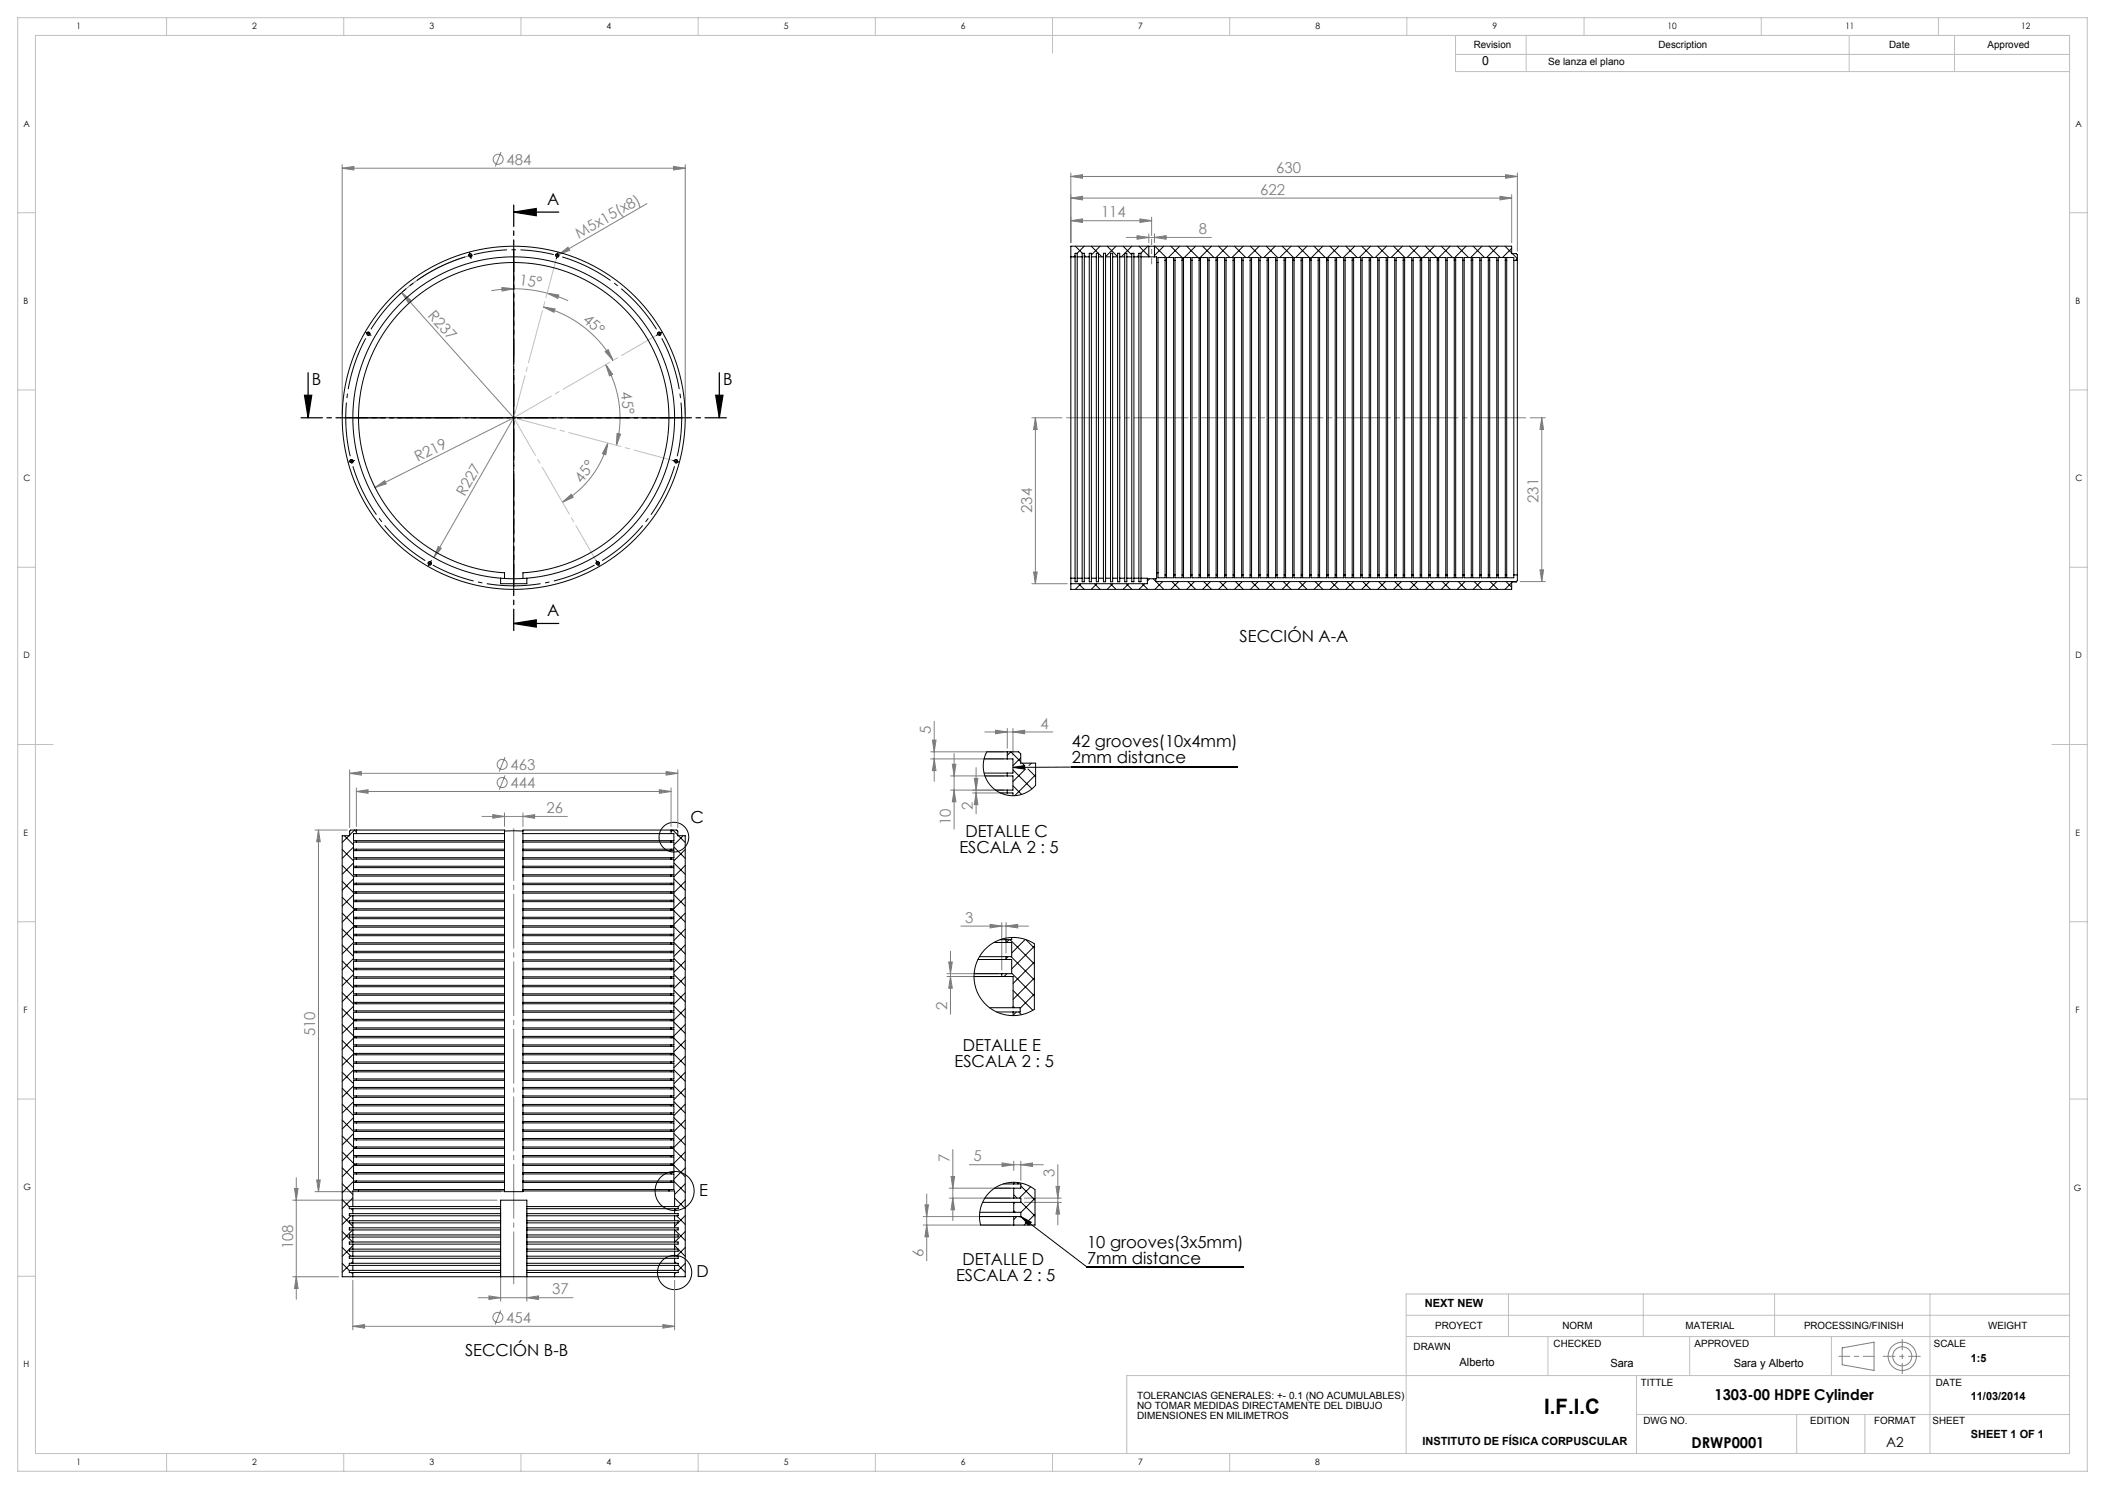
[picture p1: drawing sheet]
<svg xmlns="http://www.w3.org/2000/svg" width="594mm" height="420mm" viewBox="0 0 594 420" stroke-linecap="round" stroke-linejoin="round" font-family="sans-serif">
<g fill="none" stroke="#808080" stroke-width=".28">
<path d="M96.6 47.4l3.3-.5v1.1zM96.6 46.4v70.4M96.6 47.4h96.8M141.4 42.9l-1.6 4M182.6 57.4l-25.8 14.9M190.1 46.9l3.3 .5-3.3 .6zM193.4 46.4v70.4M302.2 55.9l3.3-.5v1zM302.2 55.9h124.4M302.2 49.8l3.3-.5v1zM302.2 48.8v19.6M302.2 49.8h126"/>
<path d="M423.3 55.4l3.3 .5-3.3 .5zM424.9 49.3l3.3 .5-3.3 .5zM426.6 54.9v13.5M428.2 48.8v22M132.6 72.1a47.4 47.4 0 0 0-20 11.1M157.7 71.8l2.6-2.1 .5 .9zM302.2 62.3l3.3-.6v1.1zM302.2 62.3h22.8M317.8 67h24M320.9 66.5l3.3 .5-3.3 .5zM321.7 61.7l3.3 .6-3.3 .5zM324.2 66v2.4"/>
<path d="M325 61.3v5.1M325.8 67l3.3-.5v1zM325.8 66v2.4M113.4 82.5l31.6 35.3M113.4 82.5l2.5 2.1-.7 .7zM141.6 81.1l3.4 .3-3.3 .7zM145 81.4l4.3 .3 5.1 1M145 81.4l-6.3 .6M153.3 86.6l3.3 .5-.3 1zM153.3 86.6a32.4 32.4 0 0 1 19.7 15.1M154.4 82.7l3.3 .5-.3 1zM154.4 82.7l5.9 2.1"/>
<path d="M170.8 99.2l.8-.6 1.4 3.1zM145 117.8l-22.6 39.5M145 117.8l-39.2 19.7M170.9 102.8l2 2.8-.9 .4zM170.9 102.8a30 30 0 0 1 3 22.8M291.2 117.8h8.5M292.2 117.8l.5 3.3h-1zM292.2 117.8v46.8M431.8 117.8h4.3M435.1 117.8l.5 3.3h-1zM435.1 117.8v46.2M105.8 137.5l2.7-1.9 .5 .9z"/>
<path d="M171.5 125l-.5 3.3-1-.4zM171.5 125a27.5 27.5 0 0 1-12.8 16.7M174.1 122.3l1 .2-1.2 3.1zM123.6 154.1l.9 .6-2.1 2.6zM158.7 141.7l2.5-2.3 .5 .9zM291.2 164.6h10M291.7 161.3h1l-.5 3.3zM429 164h7.1M434.6 160.7h1l-.5 3.3zM98.7 218.1l3.3-.5v1zM98.7 217.1v16.3M98.7 218.1h92.6"/>
<path d="M142.5 218.7l-1.6 4.1M142.5 213.6l-1.6 4M188 217.6l3.3 .5-3.3 .5zM191.3 217.1v16.3M262.6 214.1h20.6M262.6 212.1h20.6M263.1 208.8h1l-.5 3.3zM263.6 203.5v16.9M263.6 214.1l.5 3.3h-1zM268.2 218.9h15M268.7 215.6h1l-.5 3.3zM269.2 212.5v21.4"/>
<path d="M274.9 219.6h1l-.5 3.3zM275.4 216.5v13M277.9 206.5h19.2M280.9 206l3.3 .5-3.3 .5zM284.2 205.5v5.6M285.8 206.5l3.3-.5v1zM285.8 205.5v7.6M88.9 234.1h9.1M89.9 234.1l.5 3.3h-1zM89.9 234.1v102M100.6 223.3l3.3-.6v1.1zM100.6 222.3v10.8"/>
<path d="M100.6 223.3h88.8M136 230.3h24.1M139.1 229.8l3.3 .5-3.3 .5zM142.4 229.3v3.8M147.6 230.3l3.3-.5v1zM147.6 229.3v3.8M186.1 222.7l3.3 .6-3.3 .5zM189.4 222.3v10.8M268.2 222.9h15M269.2 222.9l.5 3.3h-1zM274.4 223.7h8.8M275.4 223.7l.5 3.3h-1z"/>
<path d="M267.2 275.4h14.5M267.2 274.6h14.5M267.7 271.3h1l-.5 3.3zM268.2 275.4l.5 3.3h-1zM268.2 268.3v17.8M271.1 261.2h19.1M279.4 260.7l3.3 .5-3.3 .5zM282.7 260.2v13.4M283.9 261.2l3.3-.5v1zM283.9 260.2v8.6M82.6 338.5h57.7M83.1 335.2h1l-.5 3.3z"/>
<path d="M83.6 332.2v34.3M88.9 336.1h52.5M89.4 332.8h1l-.5 3.3zM261 339.8h1l-.5 3.4zM261.5 336.8v18.9M267.9 338h17.2M267.9 335.2h17.2M268.4 331.8h1l-.5 3.4zM268.9 338l.5 3.3h-1zM268.9 324.2v20.1M273.5 328.5h20.9M282.8 328l3.3 .5-3.3 .5z"/>
<path d="M286.1 327.5v2.7M288.1 328.5l3.3-.5v1zM288.1 327.5v5.5M289.1 339.2h10.4M289.1 338h10.4M298 334.6h1l-.5 3.4zM298.5 339.2l.5 3.3h-1zM298.5 328.5v17M141.3 341.3v25.7M148.7 341.3v25.7M260.5 345.6h24.6M260.5 343.2h24.6"/>
<path d="M261.5 345.6l.5 3.3h-1zM82.6 360.1h13M83.6 360.1l.5 3.3h-1zM99.6 374.1l3.3-.5v1zM99.6 361.1v14M99.6 374.1h90.8M134.9 366h26.8M138 365.5l3.3 .5-3.3 .5zM141.3 369.6l-1.6 4M148.7 366l3.3-.5v1zM187.1 373.6l3.3 .5-3.3 .5zM190.4 361.1v14"/>
<path d="M519.8 380.2l9-1.6v8l-9-1.7z"/>
<circle cx="140.6" cy="44.9" r="1.41"/>
<circle cx="141.7" cy="215.6" r="1.41"/>
<circle cx="141.7" cy="220.7" r="1.41"/>
<circle cx="140.5" cy="371.6" r="1.41"/>
<circle cx="536.8" cy="382.6" r="4"/>
<circle cx="536.8" cy="382.6" r="2.68"/>
</g>
<g fill="none" stroke="#000" stroke-width=".28">
<path d="M132.2 72.2a.5 .5 0 0 1 .5-.6 .5 .5 0 0 1 .5 .5 .5 .5 0 0 1-.6 .4M156.7 71.9l1 .3M157.4 71.6l-.3 .9a.5 .5 0 0 0 .6-.4 .5 .5 0 0 0-.5-.5 .5 .5 0 0 0-.5 .6M103.4 94.3a.5 .5 0 0 1 .5-.7 .5 .5 0 0 1 .5 .6 .5 .5 0 0 1-.6 .4M185.5 94.3a.5 .5 0 0 1 .5-.7 .5 .5 0 0 1 .5 .6 .5 .5 0 0 1-.6 .4M144.5 117.8h1M145 117.3v1M98.7 130.2a.5 .5 0 0 1 .4-.6 .5 .5 0 0 1 .6 .6 .5 .5 0 0 1-.6 .4M190.3 130.2a.5 .5 0 0 1 .4-.6 .5 .5 0 0 1 .5 .6 .5 .5 0 0 1-.6 .4M120.8 159a.5 .5 0 0 1 .4-.6 .5 .5 0 0 1 .6 .5 .5 .5 0 0 1-.7 .5M168.2 159a.5 .5 0 0 1 .4-.6 .5 .5 0 0 1 .6 .5 .5 .5 0 0 1-.7 .5M285.8 216.5l3.3-.6v1z"/>
<path d="M349.2 216.4l-63.4 .1M288.1 343.2l18.6 14.2h44.2M288.1 343.2l2.9 1.5-.6 .9z"/>
<circle cx="190.2" cy="236.1" r="4.2"/>
<circle cx="190.4" cy="335.9" r="5.5"/>
<circle cx="190.4" cy="358.9" r="4.8"/>
</g>
<path d="M145 59.8h12.7M145 59.8l6.3-1v2zM85.9 111.5h2.1l-1.1 6.3zM86.9 105.1v12.7M202 111.5h2l-1 6.3zM203 105.1v12.7M145 175.9h12.7M145 175.9l6.3-1.1v2.1z" fill="none" stroke="#000" stroke-width=".35"/>
<g fill="none" stroke="#000" stroke-width=".28" stroke-dasharray="15.2 1.3 1.3 1.3" stroke-linecap="butt">
<path d="M132.7 72.1l-.5 .1M132.7 72.1l.5-.2M103.9 94.1l-.2 .5M103.9 94.1l.3-.4M186 94.1l-.2-.4M186 94.1l.3 .5M99.2 130.1l.1 .5M99.2 130.1l-.1-.5M190.7 130.1l.2-.5M190.7 130.1l-.1 .5M121.3 158.9l.4 .2M121.3 158.9l-.5-.3"/>
<path d="M168.7 158.9l.4-.3M168.7 158.9l-.5 .2"/>
</g>
<path d="M131.7 72.3a47.4 47.4 0 0 0-27.3 21M103.4 95a47.4 47.4 0 0 0-4.5 34.1M185.5 93.3a47.4 47.4 0 0 0-27.3-21M99.4 131.1a47.4 47.4 0 0 0 21 27.3M191 129.1a47.4 47.4 0 0 0-4.5-34.1M169.5 158.4a47.4 47.4 0 0 0 21-27.3" fill="none" stroke="#000" stroke-width=".28" stroke-dasharray="15.2 1.3 1.3 1.3" stroke-dashoffset="-.5" stroke-linecap="butt"/>
<path d="M122.1 159.4a47.4 47.4 0 0 0 45.7 0" fill="none" stroke="#000" stroke-width=".28" stroke-dasharray="15.2 1.3 1.3 1.3" stroke-dashoffset="2.9" stroke-linecap="butt"/>
<path d="M156.3 71.8a47.4 47.4 0 0 0-22.6 0" fill="none" stroke="#000" stroke-width=".28" stroke-dasharray="15.2 1.3 1.3 1.3" stroke-dashoffset="5.7" stroke-linecap="butt"/>
<path d="M145 57.8v120.1M205 117.8h-120.1" fill="none" stroke="#000" stroke-width=".35" stroke-dasharray="6.3 1.3 1.3 1.3 1.3 1.3" stroke-dashoffset=".3"/>
<path d="M325 74.4v-7" fill="none" stroke="#808080" stroke-width=".28" stroke-dasharray="15.2 1.3 1.3 1.3" stroke-dashoffset="13.6"/>
<path d="M300.7 117.8h130.1" fill="none" stroke="#808080" stroke-width=".28" stroke-dasharray="15.2 1.3 1.3 1.3" stroke-dashoffset="-.3"/>
<path d="M145 233.7v128.4" fill="none" stroke="#808080" stroke-width=".28" stroke-dasharray="15.2 1.3 1.3 1.3" stroke-dashoffset=".6"/>
<path d="M536.8 377.8v9.7" fill="none" stroke="#808080" stroke-width=".28" stroke-dasharray="15.2 1.3 1.3 1.3" stroke-dashoffset="12.3"/>
<path d="M541.9 382.6h-10.5" fill="none" stroke="#808080" stroke-width=".28" stroke-dasharray="15.2 1.3 1.3 1.3" stroke-dashoffset="11.9"/>
<path d="M528.8 382.6h-9.9" fill="none" stroke="#808080" stroke-width=".28" stroke-dasharray="15.2 1.3 1.3 1.3" stroke-dashoffset="12.2"/>
<path d="M157.2 72.1l-12.2 45.7M145 117.8l41-23.7M145 117.8l23.7 41.1M190.7 130.1l-45.7-12.3" fill="none" stroke="#c0c0c0" stroke-width=".28" stroke-dasharray="15.2 1.3 1.3 1.3" stroke-dashoffset="3"/>
<g fill="none" stroke="#c0c0c0" stroke-width=".28">
<path d="M5 5h584v410h-584zM10 10h574v400h-574zM47 5v5M97 5v5M147 5v5M197 5v5M247 5v5M297 5v10M347 5v5M397 5v5M410.7 15.4h173.3M410.7 10v10.2h173.3"/>
<path d="M430.7 10v10.2M447 5v5M497 5v5M521.8 10v10.2M547 5v5M551.5 10v10.2M5 60h5M584 60h5M5 110h5M584 110h5M5 160h5M584 160h5"/>
<path d="M5 210h10M579 210h10M5 260h5M584 260h5M5 310h5M584 310h5M5 360h5M396.8 371h187.2M396.8 377h187.2M425.7 365v12M436.8 377v11M463.7 365v12"/>
<path d="M476.8 377v11M500.8 365v12M516.8 377v11M544.6 365v45M584 365h-187.2v45M461.8 388v22M461.8 399h122.2M507 399v11M526.2 399v11M584 388h-266v22M47 410v5M97 410v5"/>
<path d="M147 410v5M197 410v5M247 410v5M297 410v5M347 410v5"/>
</g>
<path d="M144 117.8h-47.9M145 116.8v-47.9M145 118.8v47.9M146 117.8h47.9" fill="none" stroke="#000" stroke-width=".28" stroke-dasharray="15.2 1.3 1.3 1.3" stroke-dashoffset="2.7"/>
<g fill="none" stroke="#000" stroke-width=".28" stroke-dasharray="15.2 1.3 1.3 1.3">
<path d="M132.6 71.6l-.1-.4M132.7 72.1l-.1-.5M132.7 72.1l.1 .4M132.8 72.5l.1 .5M157.1 72.5l-.1 .5M157.4 71.6l.1-.4M103.5 93.9l-.4-.2M103.9 94.1l-.4-.2M103.9 94.1l.4 .3M104.3 94.4l.4 .2M185.6 94.4l-.4 .2M186 94.1l.4-.2"/>
<path d="M186 94.1l-.4 .3M186.4 93.9l.4-.2M145 117.8v-.5M145 117.8h-.5M145 117.8v.5M145 117.8h.5M98.7 130.2l-.4 .2M99.2 130.1l-.5 .1M99.2 130.1l.5-.1M99.7 130l.4-.1M190.3 130l-.4-.1M190.7 130.1l.5 .1"/>
<path d="M190.7 130.1l-.4-.1M191.2 130.2l.4 .2M121 159.3l-.2 .4M121.3 158.9l-.3 .4M121.3 158.9l.2-.4M121.5 158.5l.2-.4M168.4 158.5l-.2-.4M168.7 158.9l.2 .4M168.7 158.9l-.3-.4M168.9 159.3l.2 .4"/>
</g>
<path d="M144 117.8h-43.3M145 116.8v-43.2M145 118.8v43.3M146 117.8h43.3" fill="none" stroke="#000" stroke-width=".28" stroke-dasharray="15.2 1.3 1.3 1.3" stroke-dashoffset="5"/>
<g fill="#000">
<path d="M145 59.8l6.3-1v2zM145 175.9l6.3-1.1v2.1z"/>
<path d="M202 111.5h2l-1 6.3zM85.9 111.5h2.1l-1.1 6.3z"/>
<path d="M285.8 216.5l3.3-.6v1zM288.1 343.2l2.9 1.5-.6 .9z"/>
</g>
<g fill="#808080">
<path d="M113.4 82.5l2.5 2.1-.7 .7z"/>
<path d="M105.8 137.5l2.7-1.9 .5 .9z"/>
<path d="M157.7 71.8l2.6-2.1 .5 .9z"/>
<path d="M123.6 154.1l.9 .6-2.1 2.6z"/>
<path d="M174.1 122.3l1 .2-1.2 3.1zM170.9 102.8l2 2.8-.9 .4z"/>
<path d="M170.8 99.2l.8-.6 1.4 3.1zM153.3 86.6l3.3 .5-.3 1z"/>
<path d="M154.4 82.7l3.3 .5-.3 1zM141.6 81.1l3.4 .3-3.3 .7z"/>
<path d="M158.7 141.7l2.5-2.3 .5 .9zM171.5 125l-.5 3.3-1-.4z"/>
<path d="M321.7 61.7l3.3 .6-3.3 .5zM302.2 62.3l3.3-.6v1.1z"/>
<path d="M423.3 55.4l3.3 .5-3.3 .5zM302.2 55.9l3.3-.5v1zM148.7 366l3.3-.5v1zM138 365.5l3.3 .5-3.3 .5zM288.1 328.5l3.3-.5v1zM282.8 328l3.3 .5-3.3 .5z"/>
<path d="M96.6 47.4l3.3-.5v1.1zM190.1 46.9l3.3 .5-3.3 .6zM302.2 49.8l3.3-.5v1zM424.9 49.3l3.3 .5-3.3 .5zM320.9 66.5l3.3 .5-3.3 .5zM325.8 67l3.3-.5v1zM139.1 229.8l3.3 .5-3.3 .5zM147.6 230.3l3.3-.5v1zM99.6 374.1l3.3-.5v1zM187.1 373.6l3.3 .5-3.3 .5zM280.9 206l3.3 .5-3.3 .5zM285.8 206.5l3.3-.5v1zM279.4 260.7l3.3 .5-3.3 .5zM283.9 261.2l3.3-.5v1z"/>
<path d="M98.7 218.1l3.3-.5v1zM188 217.6l3.3 .5-3.3 .5z"/>
<path d="M263.6 214.1l.5 3.3h-1zM263.1 208.8h1l-.5 3.3z"/>
<path d="M275.4 223.7l.5 3.3h-1zM274.9 219.6h1l-.5 3.3zM261.5 345.6l.5 3.3h-1zM261 339.8h1l-.5 3.4zM298.5 339.2l.5 3.3h-1zM298 334.6h1l-.5 3.4zM268.9 338l.5 3.3h-1zM268.4 331.8h1l-.5 3.4zM268.2 275.4l.5 3.3h-1zM267.7 271.3h1l-.5 3.3z"/>
<path d="M268.7 215.6h1l-.5 3.3zM269.2 222.9l.5 3.3h-1z"/>
<path d="M292.2 117.8l.5 3.3h-1zM291.7 161.3h1l-.5 3.3zM435.1 117.8l.5 3.3h-1zM434.6 160.7h1l-.5 3.3zM83.1 335.2h1l-.5 3.3zM83.6 360.1l.5 3.3h-1z"/>
<path d="M89.9 234.1l.5 3.3h-1zM89.4 332.8h1l-.5 3.3z"/>
<path d="M100.6 223.3l3.3-.6v1.1zM186.1 222.7l3.3 .6-3.3 .5z"/>
</g>
<g fill="none" stroke="#000" stroke-width=".28">
<path d="M302.2 72.4v90.7M302.2 72.4h1.2M303.4 72l-.5 .4M303.4 72.4v90.7M303.4 72.4v-1h.6v1M303.4 69.4l2 2M304 72.4v90.7M304 72.4h1.4M305.4 72.4v90.7M305.4 72.4v-1h.6v1M305.9 69.4l-2 2M306 72l.4 .4"/>
<path d="M306 72.4v90.7M306 72.4h1.4M307.4 72.4v90.7M307.4 72.4v-1h.6v1M307.9 69.4l3 3M308 72.4v90.7M308 72.4h1.4M309.4 72.4v90.7M309.4 72.4v-1h.6v1M310 72.4v90.7M310 72.4h1.4M310.4 69.4l-2.4 2.5"/>
<path d="M311.4 72.4v90.7M311.4 72.4v-1h.6v1M312 72.4v90.7M312 72.4h1.4M312.4 69.4l3 3M313.4 72.4v90.7M313.4 72.4v-1h.6v1M314 72.4v90.7M314 72.4h1.4M314.9 69.4l-2.9 3M315.4 72.4v90.7M315.4 72.4v-1h.6v1"/>
<path d="M316 72.4v90.7M316 72.4h1.4M316.9 69.4l2.5 2.5M317.4 72.4v90.7M317.4 72.4v-1h.6v1M318 72.4v90.7M318 72.4h1.4M319.4 72.4v90.7M319.4 72.4v-1h.6v1M319.4 69.4l-3 3M320 72.4v90.7M320 72.4h1.4"/>
<path d="M321.4 72l-.5 .4M321.4 72.4v90.7M321.4 72.4v-1h.6v1M321.4 69.4l2.8 2.8M322 72.4v90.7M322 72.4h2.2M323.9 69.4l-2 2M324.2 72.4h1.6M324.2 69.4h1.6M324.2 69.4v3M324.2 69.4h-22v3M325.8 72.4h.6v1.6"/>
<path d="M325.8 69.4v3M325.8 69.4h100.8v2.1h1.3l.3 .3v1.6M325.9 69.4l3.3 3.3M326.4 74v87.6M326.4 74h.4M326.8 74v87.6M328.4 69.4l-2.6 2.7M328.8 73.4v88.8M328.8 73.4h.4M328.8 73.4v-.8h-2v1.4M329.2 73.2l-.3 .2M329.2 73.4v88.8"/>
<path d="M329.2 73.4v-.8h2v.8M330.4 69.4l3.6 3.6M331.2 73.4v88.8M331.2 73.4h.4M331.6 73.4v88.8M331.6 73.4v-.8h2v.8M332.9 69.4l-3.2 3.2M333.6 73.4v88.8M333.6 73.4h.4M334 73.4v88.8M334 73.4v-.8h2v.8M334 72.9l-.4 .4"/>
<path d="M334.9 69.4l3.2 3.2M336 73.4v88.8M336 73.4h.4M336.4 73.4v88.8M336.4 73.4v-.8h2v.8M337.4 69.4l-3.2 3.2M338.4 73.4v88.8M338.4 73.4h.4M338.8 73.4v88.8M338.8 73.4v-.8h2v.8M339.4 69.4l3.2 3.2M340.8 73.4v88.8"/>
<path d="M340.8 73.4h.4M341.2 73.4v88.8M341.9 69.4l-3.5 3.5 .4 .4M343.2 73.3l.2 .1M343.2 73.4v88.8M343.2 73.4h.4M343.2 72.6h-2v.8M343.2 72.6v.8M343.6 73.4v88.8M343.6 73.4v-.8h2v.8M343.9 69.4l3.2 3.2M345.6 73.4v88.8"/>
<path d="M345.6 73.4h.4M346 73.4v88.8M346 73.4v-.8h2v.8M346.4 69.4l-3.2 3.2M348 73.4v88.8M348 73.4h.4M348.3 69.4l3.2 3.2M348.4 73.4v88.8M348.4 73.4v-.8h2v.8M350.4 73.4v88.8M350.4 73.4h.4M350.8 73.4v88.8"/>
<path d="M350.8 73.4v-.8h2v.8M350.8 69.4l-3.2 3.2M352.8 73.4v88.8M352.8 73.4h.4M352.8 69.4l3.2 3.2M353.2 73.4v88.8M353.2 73.4v-.8h2v.8M355.2 73.4v88.8M355.2 73.4h.4M355.3 69.4l-3.2 3.2M355.6 73.4v88.8M355.6 73.4v-.8h2v.8"/>
<path d="M357.3 69.4l3.2 3.2M357.6 73.4v88.8M357.6 73.4h.4M358 73.4v88.8M358 73.4v-.8h2v.8M359.8 69.4l-3.2 3.2M360 73.4v88.8M360 73.4h.4M360.4 73.4h-.1M360.4 73.4v88.8M360.4 73.4v-.8h2v.8M361.8 69.4l3.4 3.4"/>
<path d="M362.4 73.4v88.8M362.4 73.4h.4M362.8 73.4v88.8M362.8 73.4v-.8h2v.8M364.3 69.4l-3.2 3.2M364.8 73.4v88.8M364.8 73.4h.4M365.2 73.1l-.4 .3M365.2 73.4v88.8M365.2 73.4v-.8h2v.8M366.3 69.4l3.2 3.2M367.2 73.4v88.8"/>
<path d="M367.2 73.4h.4M367.6 73.4v88.8M367.6 73.4v-.8h2v.8M368.8 69.4l-3.2 3.2M369.6 72.7l.4 .4M369.6 73.4v88.8M369.6 73.4h.4M370 72.8l-.4 .4M370 73.4v88.8M370 73.4v-.8h2v.8M370.8 69.4l3.2 3.2M372 73.4v88.8"/>
<path d="M372 73.4h.4M372.4 73.4v88.8M372.4 73.4v-.8h2v.8M373.3 69.4l-3.2 3.2M374.4 73l.4 .4M374.4 73.4v88.8M374.4 73.4h.4M374.8 73.4v88.8M374.8 73.4v-.8h2v.8M375.3 69.4l3.2 3.2M376.8 73.4v88.8M376.8 73.4h.4"/>
<path d="M377.2 73.4v88.8M377.2 73.4v-.8h2v.8M377.8 69.4l-3.4 3.5M379.2 73.3l.1 .1M379.2 73.4v88.8M379.2 73.4h.4M379.6 73.4v88.8M379.6 73.4v-.8h2v.8M379.8 69.4l3.2 3.2M381.6 73.4v88.8M381.6 73.4h.4M382 73.4v88.8"/>
<path d="M382 73.4v-.8h2v.8M382.3 69.4l-3.2 3.2M384 73.4v88.8M384 73.4h.4M384.3 69.4l3.2 3.2M384.4 73.4v88.8M384.4 73.4v-.8h2v.8M386.4 73.4v88.8M386.4 73.4h.4M386.8 69.4l-3.2 3.2M386.8 73.4v88.8M386.8 73.4v-.8h2v.8"/>
<path d="M388.8 69.4l3.2 3.2M388.8 73.4v88.8M388.8 73.4h.4M389.2 73.4v88.8M389.2 73.4v-.8h2v.8M391.2 73.4v88.8M391.2 73.4h.4M391.3 69.4l-3.2 3.2M391.6 73.4v88.8M391.6 73.4v-.8h2v.8M393.2 69.4l3.2 3.2M393.6 73.4v88.8"/>
<path d="M393.6 73.4h.4M394 73.4v88.8M394 73.4v-.8h2v.8M395.7 69.4l-3.2 3.2M396 73.4v88.8M396 73.4h.4M396.4 73.3l-.2 .1M396.4 73.4v88.8M396.4 73.4v-.8h2v.8M397.7 69.4l3.5 3.5M398.4 73.4v88.8M398.4 73.4h.4"/>
<path d="M398.8 73.4v88.8M398.8 73.4v-.8h2v.8M400.2 69.4l-3.2 3.2M400.8 73.4v88.8M400.8 73.4h.4M401.2 73l-.4 .4M401.2 73.4v88.8M401.2 73.4v-.8h2v.8M402.2 69.4l3.2 3.2M403.2 73.4v88.8M403.2 73.4h.4M403.6 73.4v88.8"/>
<path d="M403.6 73.4v-.8h2v.8M404.7 69.4l-3.2 3.2M405.6 72.8l.4 .4M405.6 73.4v88.8M405.6 73.4h.4M406 73.4v88.8M406 73.4v-.8h2v.8M406.7 69.4l3.2 3.2M408 73.4v88.8M408 73.4h.4M408.4 73.4v88.8M408.4 73.4v-.8h2v.8"/>
<path d="M409.2 69.4l-3.6 3.7M410.4 73.1l.3 .3M410.4 73.4v88.8M410.4 73.4h.4M410.8 73.4v88.8M410.8 73.4v-.8h2v.8M411.2 69.4l3.2 3.2M412.8 73.4v88.8M412.8 73.4h.4M413.2 73.4v88.8M413.2 73.4v-.8h2v.8M413.7 69.4l-3.3 3.4"/>
<path d="M415.2 73.4h.1M415.2 73.4v88.8M415.2 73.4h.4M415.6 73.4v88.8M415.6 73.4v-.8h2v.8M415.7 69.4l3.2 3.2M417.6 73.4v88.8M417.6 73.4h.4M418 73.4v88.8M418 73.4v-.8h2v.8M418.2 69.4l-3.2 3.2M420 73.4v88.8"/>
<path d="M420 73.4h.4M420.2 69.4l3.2 3.2M420.4 73.4v88.8M420.4 73.4v-.8h2v.8M422.4 73.4v88.8M422.4 73.4h.4M422.7 69.4l-3.2 3.2M422.8 73.4v88.8M422.8 73.4v-.8h2v.8M424.7 69.4l1.9 1.9M424.8 73.4v88.8M424.8 73.4h.4"/>
<path d="M425.2 73.4v88.8M425.2 73.4v-.8h2v.8M426.6 70.1l-2.6 2.5M426.8 71.5l1.4 1.4-.5 .5M427.2 73.4v88.8M427.2 73.4h1M428.2 73.4v88.8M141.3 163.1a45.4 45.4 0 0 1-35-69 45.4 45.4 0 0 1 77.4 0 45.4 45.4 0 0 1-35 69M141.3 163.1l3.7 .1 3.7-.1M141.3 163.1v1.5h7.4v-1.5M142.4 163.2v-1.6a43.8 43.8 0 0 1-34.9-66.4 43.8 43.8 0 0 1 75 0 43.8 43.8 0 0 1-34.9 66.4v1.6M302.2 163.1h1.2"/>
<path d="M303.4 163.1v1h.6v-1M304 163.1h1.4M304.3 164.6l1.6 1.6M305 164.6l-1.6 1.6M305.4 163.1v1h.6v-1M306 163.1h1.4M307.4 163.1v1h.6v-1M308 163.1h1.4M308.8 164.6l1.6 1.6M309.4 163.1v1h.6v-1M309.5 164.6l-1.6 1.6M310 163.1h1.4"/>
<path d="M311.4 163.1v1h.6v-1M312 163.1h1.4M313.3 164.6l1.6 1.6M313.4 163.1v1h.6v-1M314 163.1h1.4M314 164.6l-1.6 1.6M315.4 163.1v1h.6v-1M316 163.1h1.4M317.4 163.1v1h.6v-1M317.8 164.6l1.6 1.6M318 163.1h1.4M318.5 164.6l-1.6 1.6"/>
<path d="M319.4 163.1v1h.6v-1M320 163.1h1.4M321.4 163.1v1h.6v-1M322 163.1h1.8v.1M322.3 164.6l1.6 1.6M323 164.6l-1.6 1.6M323.8 163.2v1.4h-21.6M323.8 163.2h2.4M324.4 163.2l-.6 .7M325.4 163.2l3 3M326.2 163.2v.8h101.8M326.4 161.6v1.6h-.2"/>
<path d="M326.4 161.6h.4M326.8 161.6v1.4h2v-.8M328.1 164l-2.2 2.2M328.8 162.2h.4M329.2 162.2v.8h2v-.8M330.7 164l2.2 2.2M331.2 162.2h.4M331.6 162.2v.8h2v-.8M332.6 164l-2.2 2.2M333.6 162.2h.4M334 162.2v.8h2v-.8M335.2 164l2.2 2.2"/>
<path d="M336 162.2h.4M336.4 162.2v.8h2v-.8M337.1 164l-2.2 2.2M338.4 162.2h.4M338.8 162.2v.8h2v-.8M339.7 164l2.2 2.2M340.8 162.2h.4M341.2 162.2v.8h2v-.8M341.6 164l-2.2 2.2M343.2 162.2h.4M343.6 162.2v.8h2v-.8M344.2 164l2.2 2.2"/>
<path d="M345.6 162.2h.4M346 162.2v.8h2v-.8M346.1 164l-2.2 2.2M348 162.2h.4M348.4 162.2v.8h2v-.8M348.6 164l2.2 2.2M350.4 162.2h.4M350.5 164l-2.2 2.2M350.8 162.2v.8h2v-.8M352.8 162.2h.4M353.1 164l2.2 2.2M353.2 162.2v.8h2v-.8"/>
<path d="M355 164l-2.2 2.2M355.2 162.2h.4M355.6 162.2v.8h2v-.8M357.6 162.2h.4M357.6 164l2.2 2.2M358 162.2v.8h2v-.8M359.5 164l-2.2 2.2M360 162.2h.4M360.4 162.2v.8h2v-.8M362.1 164l2.2 2.2M362.4 162.2h.4M362.8 162.2v.8h2v-.8"/>
<path d="M364 164l-2.2 2.2M364.8 162.2h.4M365.2 162.2v.8h2v-.8M366.6 164l2.2 2.2M367.2 162.2h.4M367.6 162.2v.8h2v-.8M368.5 164l-2.2 2.2M369.6 162.2h.4M370 162.2v.8h2v-.8M371.1 164l2.2 2.2M372 162.2h.4M372.4 162.2v.8h2v-.8"/>
<path d="M373 164l-2.2 2.2M374.4 162.2h.4M374.8 162.2v.8h2v-.8M375.6 164l2.2 2.2M376.8 162.2h.4M377.2 162.2v.8h2v-.8M377.5 164l-2.2 2.2M379.2 162.2h.4M379.6 162.2v.8h2v-.8M380.1 164l2.2 2.2M381.6 162.2h.4M382 162.2v.8h2v-.8"/>
<path d="M382 164l-2.2 2.2M384 162.2h.4M384.4 162.2v.8h2v-.8M384.6 164l2.2 2.2M386.4 162.2h.4M386.5 164l-2.2 2.2M386.8 162.2v.8h2v-.8M388.8 162.2h.4M389.1 164l2.2 2.2M389.2 162.2v.8h2v-.8M391 164l-2.2 2.2M391.2 162.2h.4"/>
<path d="M391.6 162.2v.8h2v-.8M393.5 164l2.2 2.2M393.6 162.2h.4M394 162.2v.8h2v-.8M395.4 164l-2.2 2.2M396 162.2h.4M396.4 162.2v.8h2v-.8M398 164l2.2 2.2M398.4 162.2h.4M398.8 162.2v.8h2v-.8M399.9 164l-2.2 2.2M400.8 162.2h.4"/>
<path d="M401.2 162.2v.8h2v-.8M402.5 164l2.2 2.2M403.2 162.2h.4M403.6 162.2v.8h2v-.8M404.4 164l-2.2 2.2M405.6 162.2h.4M406 162.2v.8h2v-.8M407 164l2.2 2.2M408 162.2h.4M408.4 162.2v.8h2v-.8M408.9 164l-2.2 2.2M410.4 162.2h.4"/>
<path d="M410.8 162.2v.8h2v-.8M411.5 164l2.2 2.2M412.8 162.2h.4M413.2 162.2v.8h2v-.8M413.4 164l-2.2 2.2M415.2 162.2h.4M415.6 162.2v.8h2v-.8M416 164l2.2 2.2M417.6 162.2h.4M417.9 164l-2.2 2.2M418 162.2v.8h2v-.8M420 162.2h.4"/>
<path d="M420.4 162.2v.8h2v-.8M420.5 164l2.2 2.2M422.4 162.2h.4M422.4 164l-2.2 2.2M422.8 162.2v.8h2v-.8M424.8 162.2h.4M425 164l1.6 1.6M425.2 162.2v.8h2v-.8M426.6 164.3l-1.9 1.9M426.9 164l-.1 .1M427.2 162.2h1M428.2 162.2v1.6l-.3 .3h-1.3v2.1h-124.4v-3.1"/>
<path d="M277.7 214.1h6.5M277.7 218.1h6.5M277.9 218.9h6.3M278.5 212.1h8.9l.6 .6v2.6h4.2v6.2l-2.3 1.9-2.9 1h-1.6l-1.5-.2-1.4-.5-1.4-.7-1.2-1-1-1.2-1.2-2.7-.2-1.6v-1.5zM284.2 212.1v2M284.2 218.1v.8M284.2 214.1h1.6v4h-1.6M284.2 218.9h1.6v4h-1.6M284.2 213.1l1-1 2.8 2.8M285.8 217.2l5.4 5.3M288 213.8l-2.2 2.2M288.4 215.3l.7 .6"/>
<path d="M289.4 216.9l-3.6 3.5M290.1 216.9l2.1 2.2M291 215.3l-.6 .6M292.2 218.5l-5.9 5.9M96.6 239.6l3.2 3.2M97.2 235.7l2.6 2.6M98.5 235.7l-1.9 1.9M99.8 238.9l-3.2 3.2M100.6 234.6l-.5-.5-1.4 1.4M100.6 234.1h41.8v102h5.2v-102h41.8M100.6 235.1h41.8M100.6 237.5h41.8"/>
<path d="M100.6 237.1h41.8M100.6 239.9h41.8M100.6 239.5h41.8M100.6 235.1h-.8v2h.8M100.6 237.5h-.8v2h.8M100.6 239.9h-.8v2h.8M100.6 234.1v1M100.6 237.1v.4M100.6 239.5v.4M100.6 234.1h-1.6l-.3 .3v1.3h-2.1v124.4h3M142.4 234.4h5.2M147.6 235.1h41.8"/>
<path d="M147.6 237.5h41.8M147.6 237.1h41.8M147.6 239.9h41.8M147.6 239.5h41.8M189.4 234.1h1.6l.3 .3v1.3h2.1v124.4h-3M189.4 235.1h.8v2h-.8M189.4 237.5h.8v2h-.8M189.4 239.9h.8v2h-.8M189.4 234.1v1M189.4 237.1v.4M189.4 239.5v.4M189.4 234.6l.5-.5 1.4 1.4"/>
<path d="M190.2 238.9l3.2 3.2M191.5 235.7l1.9 1.9M192.8 235.7l-2.6 2.6M193.4 239.6l-3.2 3.2M280.9 222.9h3.3M282.3 223.7h1.9M284.2 222.9v.8M284.2 223.7h1.6v.7M285.8 221.6l2.5 2.5M96.6 257.6l3.2 3.2M96.6 253.1l3.6 3.6M96.6 248.6l3.3 3.3"/>
<path d="M96.6 244.1l3.2 3.2M99.8 243.4l-3.2 3.2M99.8 247.9l-3.2 3.2M99.8 252.4l-3.2 3.2M99.8 256.9l-3.2 3.2M100.3 256.3l-.4 .4M100.6 247.1h-.1M100.6 251.6l-.4 .3M100.6 242.3h41.8M100.6 241.9h41.8M100.6 244.7h41.8M100.6 244.3h41.8"/>
<path d="M100.6 247.1h41.8M100.6 246.7h41.8M100.6 249.5h41.8M100.6 249.1h41.8M100.6 251.9h41.8M100.6 251.5h41.8M100.6 254.3h41.8M100.6 253.9h41.8M100.6 256.7h41.8M100.6 256.3h41.8M100.6 259.1h41.8M100.6 258.7h41.8"/>
<path d="M100.6 242.3h-.8v2h.8M100.6 244.7h-.8v2h.8M100.6 247.1h-.8v2h.8M100.6 249.5h-.8v2h.8M100.6 251.9h-.8v2h.8M100.6 254.3h-.8v2h.8M100.6 256.7h-.8v2h.8M100.6 259.1h-.8v2h.8M100.6 241.9v.4M100.6 244.3v.4M100.6 246.7v.4M100.6 249.1v.4"/>
<path d="M100.6 251.5v.4M100.6 253.9v.4M100.6 256.3v.4M100.6 258.7v.4M147.6 242.3h41.8M147.6 241.9h41.8M147.6 244.7h41.8M147.6 244.3h41.8M147.6 247.1h41.8M147.6 246.7h41.8M147.6 249.5h41.8M147.6 249.1h41.8"/>
<path d="M147.6 251.9h41.8M147.6 251.5h41.8M147.6 254.3h41.8M147.6 253.9h41.8M147.6 256.7h41.8M147.6 256.3h41.8M147.6 259.1h41.8M147.6 258.7h41.8M189.4 242.3h.8v2h-.8M189.4 244.7h.8v2h-.8M189.4 247.1h.8v2h-.8M189.4 249.5h.8v2h-.8"/>
<path d="M189.4 251.9h.8v2h-.8M189.4 254.3h.8v2h-.8M189.4 256.7h.8v2h-.8M189.4 259.1h.8v2h-.8M189.4 241.9v.4M189.4 244.3v.4M189.4 246.7v.4M189.4 249.1v.4M189.4 251.5v.4M189.4 253.9v.4M189.4 256.3v.4M189.4 258.7v.4"/>
<path d="M189.4 251.6l.3 .3M189.4 247.1h.1M189.6 256.3l.4 .4M190.2 256.9l3.2 3.2M190.2 252.4l3.2 3.2M190.2 247.9l3.2 3.2M190.2 243.4l3.2 3.2M193.4 244.1l-3.2 3.2M193.4 248.6l-3.4 3.3M193.4 253.1l-3.7 3.6M193.4 257.6l-3.2 3.2M96.6 275.5l3.2 3.2"/>
<path d="M96.6 271l3.2 3.2M96.6 266.6l3.2 3.2M96.6 262.1l3.2 3.2M99.8 265.9l-3.2 3.2M99.8 270.4l-3.2 3.2M99.8 274.8l-3.2 3.2M99.8 279.3l-3.2 3.2M100 261.1l-3.4 3.5M100.1 261.1l.4 .4M100.4 265.9l.2 .2M100.6 261.5h41.8M100.6 261.1h41.8"/>
<path d="M100.6 263.9h41.8M100.6 263.5h41.8M100.6 266.3h41.8M100.6 265.9h41.8M100.6 268.7h41.8M100.6 268.3h41.8M100.6 271.1h41.8M100.6 270.7h41.8M100.6 273.5h41.8M100.6 273.1h41.8M100.6 275.9h41.8M100.6 275.5h41.8"/>
<path d="M100.6 278.3h41.8M100.6 277.9h41.8M100.6 273.5h-.8v2h.8M100.6 261.5h-.8v2h.8M100.6 263.9h-.8v2h.8M100.6 266.3h-.8v2h.8M100.6 268.7h-.8v2h.8M100.6 271.1h-.8v2h.8M100.6 275.9h-.8v2h.8M100.6 278.3h-.8v2h.8M100.6 261.1v.4M100.6 263.5v.4"/>
<path d="M100.6 265.9v.4M100.6 268.3v.4M100.6 270.7v.4M100.6 273.1v.4M100.6 275.5v.4M100.6 277.9v.4M147.6 261.5h41.8M147.6 261.1h41.8M147.6 263.9h41.8M147.6 263.5h41.8M147.6 266.3h41.8M147.6 265.9h41.8"/>
<path d="M147.6 268.7h41.8M147.6 268.3h41.8M147.6 271.1h41.8M147.6 270.7h41.8M147.6 273.5h41.8M147.6 273.1h41.8M147.6 275.9h41.8M147.6 275.5h41.8M147.6 278.3h41.8M147.6 277.9h41.8M189.4 273.5h.8v2h-.8M189.4 275.9h.8v2h-.8"/>
<path d="M189.4 278.3h.8v2h-.8M189.4 261.5h.8v2h-.8M189.4 263.9h.8v2h-.8M189.4 266.3h.8v2h-.8M189.4 268.7h.8v2h-.8M189.4 271.1h.8v2h-.8M189.4 261.1v.4M189.4 263.5v.4M189.4 265.9v.4M189.4 268.3v.4M189.4 270.7v.4M189.4 273.1v.4"/>
<path d="M189.4 275.5v.4M189.4 277.9v.4M189.5 265.9l-.1 .2M189.8 261.1l-.4 .4M189.9 261.1l3.5 3.5M190.2 279.3l3.2 3.2M190.2 274.8l3.2 3.2M190.2 270.4l3.2 3.2M190.2 265.9l3.2 3.2M193.4 262.1l-3.2 3.2M193.4 266.6l-3.2 3.2M193.4 271l-3.2 3.2"/>
<path d="M193.4 275.5l-3.2 3.2M274.9 275.4h7.8M274.9 274.6h7.8M276 270.6h7.9M276.4 269.8h7.5M278.1 267.6l1.4-1.1 1.6-1 1.8-.7 1.9-.3h1.9l1.8 .2 1.8 .6 1.6 .9v18.5l-1.8 .9-1.9 .6-2 .3-2-.2-1.9-.4-1.9-.9-1.6-1.1-1.5-1.5-1.1-1.7-.8-1.9-.4-1.9-.1-2.1 .3-1.9 .6-1.9 1-1.8zM280.5 265.8h3.4M282.2 265h1.7M282.7 275.4h3.2v8.8M282.7 274.6v.8M283.9 270.6h1.6v4h-2.8M283.9 265.8h1.6v4h-1.6"/>
<path d="M283.9 265v.8M283.9 269.8v.8M284.1 274.6l-.8 .8M284.5 269.8l-.6 .6M284.8 265l-.8 .8M285 265l6.9 6.9M285.3 269.8l6.6 6.6M285.5 264.4v.6h-1.6M285.5 274.5l6.4 6.4M285.9 279.4l5.6 5.6M289.3 265l-3.8 3.8M289.5 265l2.4 2.4"/>
<path d="M291.9 266.9l-6.4 6.4M291.9 271.4l-6 6M291.9 275.9l-6 6M96.6 298l3.2 3.2M96.6 293.5l3.2 3.2M96.6 289l3.2 3.2M96.6 284.5l3.4 3.4M96.6 280l3.2 3.2M99.8 283.8l-3.2 3.2M99.8 288.3l-3.2 3.2M99.8 292.8l-3.2 3.2M99.9 292.3l.4 .4"/>
<path d="M99.9 297.1l-3.3 3.4M100.2 297.1l.4 .4M100.2 292.3l-.4 .4M100.5 287.5l-.4 .4M100.6 283l-.1 .1M100.6 280.7h41.8M100.6 280.3h41.8M100.6 283.1h41.8M100.6 282.7h41.8M100.6 285.5h41.8M100.6 285.1h41.8M100.6 287.9h41.8"/>
<path d="M100.6 287.5h41.8M100.6 290.3h41.8M100.6 289.9h41.8M100.6 292.7h41.8M100.6 292.3h41.8M100.6 295.1h41.8M100.6 294.7h41.8M100.6 297.5h41.8M100.6 297.1h41.8M100.6 299.9h41.8M100.6 299.5h41.8M100.6 280.7h-.8v2h.8"/>
<path d="M100.6 283.1h-.8v2h.8M100.6 285.5h-.8v2h.8M100.6 287.9h-.8v2h.8M100.6 290.3h-.8v2h.8M100.6 292.7h-.8v2h.8M100.6 295.1h-.8v2h.8M100.6 297.5h-.8v2h.8M100.6 299.9h-.8v2h.8M100.6 280.3v.4M100.6 282.7v.4M100.6 285.1v.4M100.6 287.5v.4"/>
<path d="M100.6 289.9v.4M100.6 292.3v.4M100.6 294.7v.4M100.6 297.1v.4M100.6 299.5v.4M147.6 280.7h41.8M147.6 280.3h41.8M147.6 283.1h41.8M147.6 282.7h41.8M147.6 285.5h41.8M147.6 285.1h41.8M147.6 287.9h41.8"/>
<path d="M147.6 287.5h41.8M147.6 290.3h41.8M147.6 289.9h41.8M147.6 292.7h41.8M147.6 292.3h41.8M147.6 295.1h41.8M147.6 294.7h41.8M147.6 297.5h41.8M147.6 297.1h41.8M147.6 299.9h41.8M147.6 299.5h41.8M189.4 280.7h.8v2h-.8"/>
<path d="M189.4 283.1h.8v2h-.8M189.4 285.5h.8v2h-.8M189.4 287.9h.8v2h-.8M189.4 290.3h.8v2h-.8M189.4 292.7h.8v2h-.8M189.4 295.1h.8v2h-.8M189.4 297.5h.8v2h-.8M189.4 299.9h.8v2h-.8M189.4 280.3v.4M189.4 282.7v.4M189.4 285.1v.4M189.4 287.5v.4"/>
<path d="M189.4 289.9v.4M189.4 292.3v.4M189.4 294.7v.4M189.4 297.1v.4M189.4 299.5v.4M189.4 283l.1 .1M189.4 287.5l.4 .4M189.7 292.3l.4 .4M189.7 297.1l-.3 .4M190 297.1l3.4 3.4M190 292.3l-.4 .4M190.2 292.8l3.2 3.2"/>
<path d="M190.2 288.3l3.2 3.2M190.2 283.8l3.2 3.2M193.4 280l-3.2 3.2M193.4 284.5l-3.5 3.4M193.4 289l-3.2 3.2M193.4 293.5l-3.2 3.2M193.4 298l-3.2 3.2M279.2 284.2h6.7M281.2 285.4h4.7M285.9 285.4v1.1M285.9 284.2h2v1.2h-2M285.9 283.9l.3 .3"/>
<path d="M286.8 285.4l-.9 1M287.4 285.4l.8 .8M291.9 280.4l-4 4M96.6 315.9l3.2 3.2M96.6 311.5l3.2 3.2M96.6 307l3.2 3.2M96.6 302.5l3.2 3.2M99.8 319.1v2h.8M99.8 319.1h.8M99.8 301.8l-3.2 3.2M99.8 306.3l-3.2 3.2M99.8 310.8l-3.2 3.2"/>
<path d="M99.8 315.3l-3.2 3.2M99.8 319.7l-3.2 3.2M100.5 301.9l.1 .1M100.6 318.9l-.2 .2M100.6 302.3h41.8M100.6 301.9h41.8M100.6 304.7h41.8M100.6 304.3h41.8M100.6 307.1h41.8M100.6 306.7h41.8M100.6 309.5h41.8M100.6 309.1h41.8"/>
<path d="M100.6 311.9h41.8M100.6 311.5h41.8M100.6 314.3h41.8M100.6 313.9h41.8M100.6 316.7h41.8M100.6 316.3h41.8M100.6 319.1h41.8M100.6 318.7h41.8M100.6 302.3h-.8v2h.8M100.6 304.7h-.8v2h.8M100.6 307.1h-.8v2h.8M100.6 309.5h-.8v2h.8"/>
<path d="M100.6 311.9h-.8v2h.8M100.6 314.3h-.8v2h.8M100.6 316.7h-.8v2h.8M100.6 301.9v.4M100.6 304.3v.4M100.6 306.7v.4M100.6 309.1v.4M100.6 311.5v.4M100.6 313.9v.4M100.6 316.3v.4M100.6 318.7v.4M147.6 302.3h41.8"/>
<path d="M147.6 301.9h41.8M147.6 304.7h41.8M147.6 304.3h41.8M147.6 307.1h41.8M147.6 306.7h41.8M147.6 309.5h41.8M147.6 309.1h41.8M147.6 311.9h41.8M147.6 311.5h41.8M147.6 314.3h41.8M147.6 313.9h41.8M147.6 316.7h41.8"/>
<path d="M147.6 316.3h41.8M147.6 319.1h41.8M147.6 318.7h41.8M189.4 302.3h.8v2h-.8M189.4 304.7h.8v2h-.8M189.4 307.1h.8v2h-.8M189.4 309.5h.8v2h-.8M189.4 311.9h.8v2h-.8M189.4 314.3h.8v2h-.8M189.4 316.7h.8v2h-.8M189.4 319.1h.8M189.4 301.9v.4"/>
<path d="M189.4 304.3v.4M189.4 306.7v.4M189.4 309.1v.4M189.4 311.5v.4M189.4 313.9v.4M189.4 316.3v.4M189.4 318.7v.4M189.4 318.9l.2 .2M189.4 301.9v.1M190.2 319.1v2h-.8M190.2 319.7l3.2 3.2M190.2 315.3l3.2 3.2"/>
<path d="M190.2 310.8l3.2 3.2M190.2 306.3l3.2 3.2M190.2 301.8l3.2 3.2M193.4 302.5l-3.2 3.2M193.4 307l-3.2 3.2M193.4 311.5l-3.2 3.2M193.4 315.9l-3.2 3.2M96.6 320.4l3.5 3.5 .4-.4M96.6 338.4l2 2M96.6 333.9l3 3M96.6 329.4l3.2 3.2M96.6 324.9l3.2 3.2"/>
<path d="M99.6 337.9l-3 3M99.8 324.2l-3.2 3.2M99.8 333.1l-3.2 3.3M100 328.3l.4 .4M100.2 328.3l-3.6 3.6M100.3 333.1l.3 .3M100.6 321.5h41.8M100.6 321.1h41.8M100.6 323.9h41.8M100.6 323.5h41.8M100.6 326.3h41.8M100.6 325.9h41.8"/>
<path d="M100.6 328.7h41.8M100.6 328.3h41.8M100.6 331.1h41.8M100.6 330.7h41.8M100.6 333.5h41.8M100.6 333.1h41.8M100.6 321.5h-.8v2h.8M100.6 323.9h-.8v2h.8M100.6 326.3h-.8v2h.8M100.6 328.7h-.8v2h.8M100.6 331.1h-.8v2h.8M100.6 333.5h-.8v2h1.4"/>
<path d="M100.6 321.1v.4M100.6 323.5v.4M100.6 325.9v.4M100.6 328.3v.4M100.6 330.7v.4M100.6 333.1v.4M101.2 335.9h41.2M101.2 335.5h41.2M101.2 335.5v.4M101.2 335.9h-1.6v4.4M147.6 321.5h41.8M147.6 321.1h41.8"/>
<path d="M147.6 323.9h41.8M147.6 323.5h41.8M147.6 326.3h41.8M147.6 325.9h41.8M147.6 328.7h41.8M147.6 328.3h41.8M147.6 331.1h41.8M147.6 330.7h41.8M147.6 333.5h41.8M147.6 333.1h41.8M147.6 335.9h41.2M147.6 335.5h41.2"/>
<path d="M188.8 335.9h1.6v4.4M188.8 335.5v.4M189.4 321.5h.8v2h-.8M189.4 323.9h.8v2h-.8M189.4 326.3h.8v2h-.8M189.4 328.7h.8v2h-.8M189.4 331.1h.8v2h-.8M189.4 333.5h.8v2h-1.4M189.4 321.1v.4M189.4 323.5v.4M189.4 325.9v.4M189.4 328.3v.4"/>
<path d="M189.4 330.7v.4M189.4 333.1v.4M189.6 333.1l-.2 .3M189.8 328.3l3.6 3.6M190 328.3l-.4 .4M190.1 333.1l3.3 3.3M190.2 324.2l3.2 3.2M190.4 337.9l3 3M193.4 320.4l-3.5 3.5-.4-.4M193.4 324.9l-3.2 3.2M193.4 329.4l-3.2 3.2M193.4 333.9l-3 3"/>
<path d="M193.4 338.4l-2 2M277.3 339.2h8.8M277.9 338h8.2M279.2 336.3l1.3-1 1.4-.9 1.7-.6 1.6-.3h1.8l1.6 .3 1.6 .6 1.5 .9 .4 .3v10h-15.4l-.3-2.5 .4-2.5 .9-2.3zM280.6 335.2h5.5M283.1 334h3M286.1 337l.9 1M286.1 334h2v1.2h-2M286.1 338h2v1.2h-2M286.1 333.5v.5M286.1 335.2v2.8M286.1 339.2v2.8"/>
<path d="M286.4 339.2l-.3 .3M287.1 333.5l.4 .5M287.5 333.6l-.4 .4M288.1 339l4 4M288.1 334.5l4 4M290.8 334.7l-3.2 3.3M292.1 338l-4 4M96.6 356.4l2 2M96.6 351.9l2.4 2.4M96.6 347.4l2.9 2.9M96.6 342.9l3 3M98.6 356.9l-2 2"/>
<path d="M99 342.9l-2.4 2.5M99.1 340.9l.5 .5M99.1 358.9l.5 .5M99.5 346.9l-2.9 3M99.6 340.3h41.7M99.6 342.3h41.7M99.6 340.9h41.7M99.6 344.3h41.7M99.6 342.9h41.7M99.6 346.3h41.7M99.6 344.9h41.7M99.6 348.3h41.7"/>
<path d="M99.6 346.9h41.7M99.6 350.3h41.7M99.6 348.9h41.7M99.6 352.3h41.7M99.6 350.9h41.7M99.6 354.3h41.7M99.6 352.9h41.7M99.6 356.3h41.7M99.6 354.9h41.7M99.6 358.3h41.7M99.6 356.9h41.7M99.6 358.9h41.7"/>
<path d="M99.6 340.9v1.4M99.6 342.9v1.4M99.6 344.9v1.4M99.6 346.9v1.4M99.6 348.9v1.4M99.6 350.9v1.4M99.6 352.9v1.4M99.6 354.9v1.4M99.6 356.9v1.4M99.6 358.9v1.2M99.6 340.3h-1v.6h1M99.6 342.3h-1v.6h1"/>
<path d="M99.6 344.3h-1v.6h1M99.6 346.3h-1v.6h1M99.6 348.3h-1v.6h1M99.6 350.3h-1v.6h1M99.6 352.3h-1v.6h1M99.6 354.3h-1v.6h1M99.6 356.3h-1v.6h1M99.6 358.3h-1v.6h1M99.6 351.4l-3 3M99.6 355.9l-.5 .4M148.7 340.3h41.7M148.7 342.3h41.7"/>
<path d="M148.7 340.9h41.7M148.7 342.9h41.7M148.7 344.3h41.7M148.7 344.9h41.7M148.7 346.3h41.7M148.7 346.9h41.7M148.7 348.3h41.7M148.7 350.3h41.7M148.7 348.9h41.7M148.7 352.3h41.7M148.7 350.9h41.7M148.7 352.9h41.7"/>
<path d="M148.7 354.3h41.7M148.7 354.9h41.7M148.7 356.3h41.7M148.7 356.9h41.7M148.7 358.3h41.7M148.7 358.9h41.7M190.4 340.3h1v.6h-1M190.4 342.3h1v.6h-1M190.4 344.3h1v.6h-1M190.4 346.3h1v.6h-1M190.4 348.3h1v.6h-1M190.4 350.3h1v.6h-1"/>
<path d="M190.4 352.3h1v.6h-1M190.4 354.3h1v.6h-1M190.4 356.3h1v.6h-1M190.4 358.3h1v.6h-1M190.4 340.9v1.4M190.4 342.9v1.4M190.4 344.9v1.4M190.4 346.9v1.4M190.4 348.9v1.4M190.4 350.9v1.4M190.4 352.9v1.4M190.4 354.9v1.4"/>
<path d="M190.4 356.9v1.4M190.4 358.9v1.2M190.4 355.9l.4 .4M190.4 351.4l3 3M190.4 346.9l3 3M190.8 358.9l-.4 .5M190.8 340.9l-.4 .5M190.9 342.9l2.5 2.5M191.4 356.9l2 2M193.4 342.9l-3 3M193.4 347.4l-3 2.9M193.4 351.9l-2.5 2.4"/>
<path d="M193.4 356.4l-2 2M276.4 343.2h9.7M276.5 342h9.6M286.1 341.5l.4 .5M286.1 342h2v1.2h-2M286.1 343.2v2.4M286.9 343.2l-.8 .8M287.7 343.2l.2 .2M289.3 344.8l.8 .8M289.6 345l-.6 .6M292.1 342.5l-1.8 1.8M99.6 360.1h41.7"/>
<path d="M141.3 360.1v-21.6h7.4v21.6M141.3 360.1h7.4M148.7 360.1h41.7"/>
<circle cx="132.7" cy="72.1" r=".42"/>
<circle cx="157.2" cy="72.1" r=".42"/>
<circle cx="103.9" cy="94.1" r=".42"/>
<circle cx="186" cy="94.1" r=".42"/>
<circle cx="145" cy="117.8" r="48.4"/>
<circle cx="99.2" cy="130.1" r=".42"/>
<circle cx="190.7" cy="130.1" r=".42"/>
<circle cx="121.3" cy="158.9" r=".42"/>
<circle cx="168.7" cy="158.9" r=".42"/>
</g>
<text font-size="6" x="435.8" y="399">I.F.I.C</text>
<g font-size="4.7">
<text x="154.4" y="57.8">A</text>
<text x="88" y="108.6">B</text>
<text x="204" y="108.6">B</text>
<text x="154.4" y="173.9">A</text>
<text x="349.8" y="181.2">SECCIÓN A-A</text>
<text x="302.5" y="210.8">42 grooves(10x4mm)</text>
<text x="302.5" y="215.3">2mm distance</text>
<text x="194.8" y="232.2">C</text>
<text x="272.4" y="236.2">DETALLE C</text>
<text x="270.7" y="240.7">ESCALA 2 : 5</text>
<text x="271.7" y="296.6">DETALLE E</text>
<text x="269.4" y="301.1">ESCALA 2 : 5</text>
<text x="197.3" y="337.3">E</text>
<text x="306.8" y="351.9">10 grooves(3x5mm)</text>
<text x="271.6" y="356.8">DETALLE D</text>
<text x="306.8" y="356.4">7mm distance</text>
<text x="196.5" y="360.2">D</text>
<text x="269.8" y="361.3">ESCALA 2 : 5</text>
<text x="131.2" y="382.6">SECCIÓN B-B</text>
</g>
<g font-size="4.2" fill="#808080">
<text x="142.9" y="46.5">484</text>
<text x="360.1" y="48.9">630</text>
<text x="355.6" y="55">622</text>
<text x="310.7" y="61.3">114</text>
<text x="163.4" y="67.5" transform="rotate(-30 163.4 67.5)">M5x15(x8)</text>
<text x="338.3" y="66.1">8</text>
<text x="146.4" y="80.4" transform="rotate(7 146.4 80.4)">15°</text>
<text x="120.5" y="89.2" transform="rotate(48 120.5 89.2)">R237</text>
<text x="164.2" y="90.5" transform="rotate(41 164.2 90.5)">45°</text>
<text x="175.2" y="110.7" transform="rotate(83 175.2 110.7)">45°</text>
<text x="117.9" y="130.4" transform="rotate(-27 117.9 130.4)">R219</text>
<text x="164.2" y="136.4" transform="rotate(-53 164.2 136.4)">45°</text>
<text x="131.1" y="140.2" transform="rotate(-60 131.1 140.2)">R227</text>
<text x="434.1" y="141.8" transform="rotate(-90 434.1 141.8)">231</text>
<text x="291.3" y="144.7" transform="rotate(-90 291.3 144.7)">234</text>
<text x="262.7" y="207" transform="rotate(-90 262.7 207)">5</text>
<text x="293.6" y="205.5">4</text>
<text x="144" y="217.2">463</text>
<text x="144" y="222.3">444</text>
<text x="154.2" y="229.4">26</text>
<text x="268.3" y="232.7" transform="rotate(-90 268.3 232.7)">10</text>
<text x="274.5" y="228.4" transform="rotate(-90 274.5 228.4)">2</text>
<text x="272.3" y="260.3">3</text>
<text x="267.3" y="284.9" transform="rotate(-90 267.3 284.9)">2</text>
<text x="88.9" y="292.4" transform="rotate(-90 88.9 292.4)">510</text>
<text x="268" y="327.8" transform="rotate(-90 268 327.8)">7</text>
<text x="274.7" y="327.6">5</text>
<text x="297.6" y="332" transform="rotate(-90 297.6 332)">3</text>
<text x="82.7" y="352.4" transform="rotate(-90 82.7 352.4)">108</text>
<text x="260.6" y="354.5" transform="rotate(-90 260.6 354.5)">6</text>
<text x="155.8" y="365.1">37</text>
<text x="142.8" y="373.2">454</text>
</g>
<g font-size="4.2">
<text x="483.8" y="394.9">1303-00 HDPE Cylinder</text>
<text x="477.3" y="408.3">DRWP0001</text>
</g>
<text font-size="3.9" x="532.2" y="408.1">A2</text>
<text font-size="3.5" x="418.3" y="18.5">0</text>
<g font-size="3.2">
<text x="402" y="368.8">NEXT NEW</text>
<text x="411.9" y="385.3">Alberto</text>
<text x="454.4" y="385.5">Sara</text>
<text x="489.2" y="385.5">Sara y Alberto</text>
<text x="556.1" y="384">1:5</text>
<text x="556.1" y="394.8">11/03/2014</text>
<text x="401.4" y="407.6">INSTITUTO DE FÍSICA CORPUSCULAR</text>
<text x="556.1" y="405.6">SHEET 1 OF 1</text>
</g>
<g font-size="2.8">
<text x="415.9" y="13.5">Revision</text>
<text x="468" y="13.5">Description</text>
<text x="533.1" y="13.5">Date</text>
<text x="560.8" y="13.5">Approved</text>
<text x="436.8" y="18.5">Se lanza el plano</text>
<text x="405" y="374.8">PROYECT</text>
<text x="440.9" y="374.8">NORM</text>
<text x="475.7" y="374.8">MATERIAL</text>
<text x="509.1" y="374.8">PROCESSING/FINISH</text>
<text x="561" y="374.8">WEIGHT</text>
<text x="398.9" y="380.7">DRAWN</text>
<text x="438.4" y="379.8">CHECKED</text>
<text x="478.2" y="379.8">APPROVED</text>
<text x="545.7" y="379.8">SCALE</text>
<text x="320.9" y="394.6">TOLERANCIAS GENERALES: +- 0.1 (NO ACUMULABLES)</text>
<text x="463" y="390.9">TITTLE</text>
<text x="546.2" y="390.9">DATE</text>
<text x="320.9" y="397.4">NO TOMAR MEDIDAS DIRECTAMENTE DEL DIBUJO</text>
<text x="320.9" y="400.2">DIMENSIONES EN MILIMETROS</text>
<text x="463.7" y="401.8">DWG NO.</text>
<text x="510.8" y="401.8">EDITION</text>
<text x="528.9" y="401.8">FORMAT</text>
<text x="545.3" y="401.8">SHEET</text>
</g>
<g font-size="2.5">
<text x="21.6" y="8.2">1</text>
<text x="71.2" y="8.2">2</text>
<text x="121.2" y="8.2">3</text>
<text x="171.2" y="8.2">4</text>
<text x="221.2" y="8.2">5</text>
<text x="271.2" y="8.2">6</text>
<text x="321.2" y="8.2">7</text>
<text x="371.2" y="8.2">8</text>
<text x="421.2" y="8.2">9</text>
<text x="470.5" y="8.2">10</text>
<text x="520.8" y="8.2">11</text>
<text x="570.3" y="8.2">12</text>
<text x="6.7" y="35.7">A</text>
<text x="585.7" y="35.7">A</text>
<text x="6.7" y="85.7">B</text>
<text x="585.7" y="85.7">B</text>
<text x="6.7" y="135.7">C</text>
<text x="585.7" y="135.7">C</text>
<text x="6.7" y="185.7">D</text>
<text x="585.7" y="185.7">D</text>
<text x="6.7" y="235.7">E</text>
<text x="585.7" y="235.7">E</text>
<text x="6.7" y="285.7">F</text>
<text x="585.7" y="285.7">F</text>
<text x="6.7" y="335.7">G</text>
<text x="585.2" y="336">G</text>
<text x="6.7" y="385.7">H</text>
<text x="21.6" y="413.2">1</text>
<text x="71.2" y="413.2">2</text>
<text x="121.2" y="413.2">3</text>
<text x="171.2" y="413.2">4</text>
<text x="221.2" y="413.2">5</text>
<text x="271.2" y="413.2">6</text>
<text x="321.2" y="413.2">7</text>
<text x="371.2" y="413.2">8</text>
</g>
</svg>
